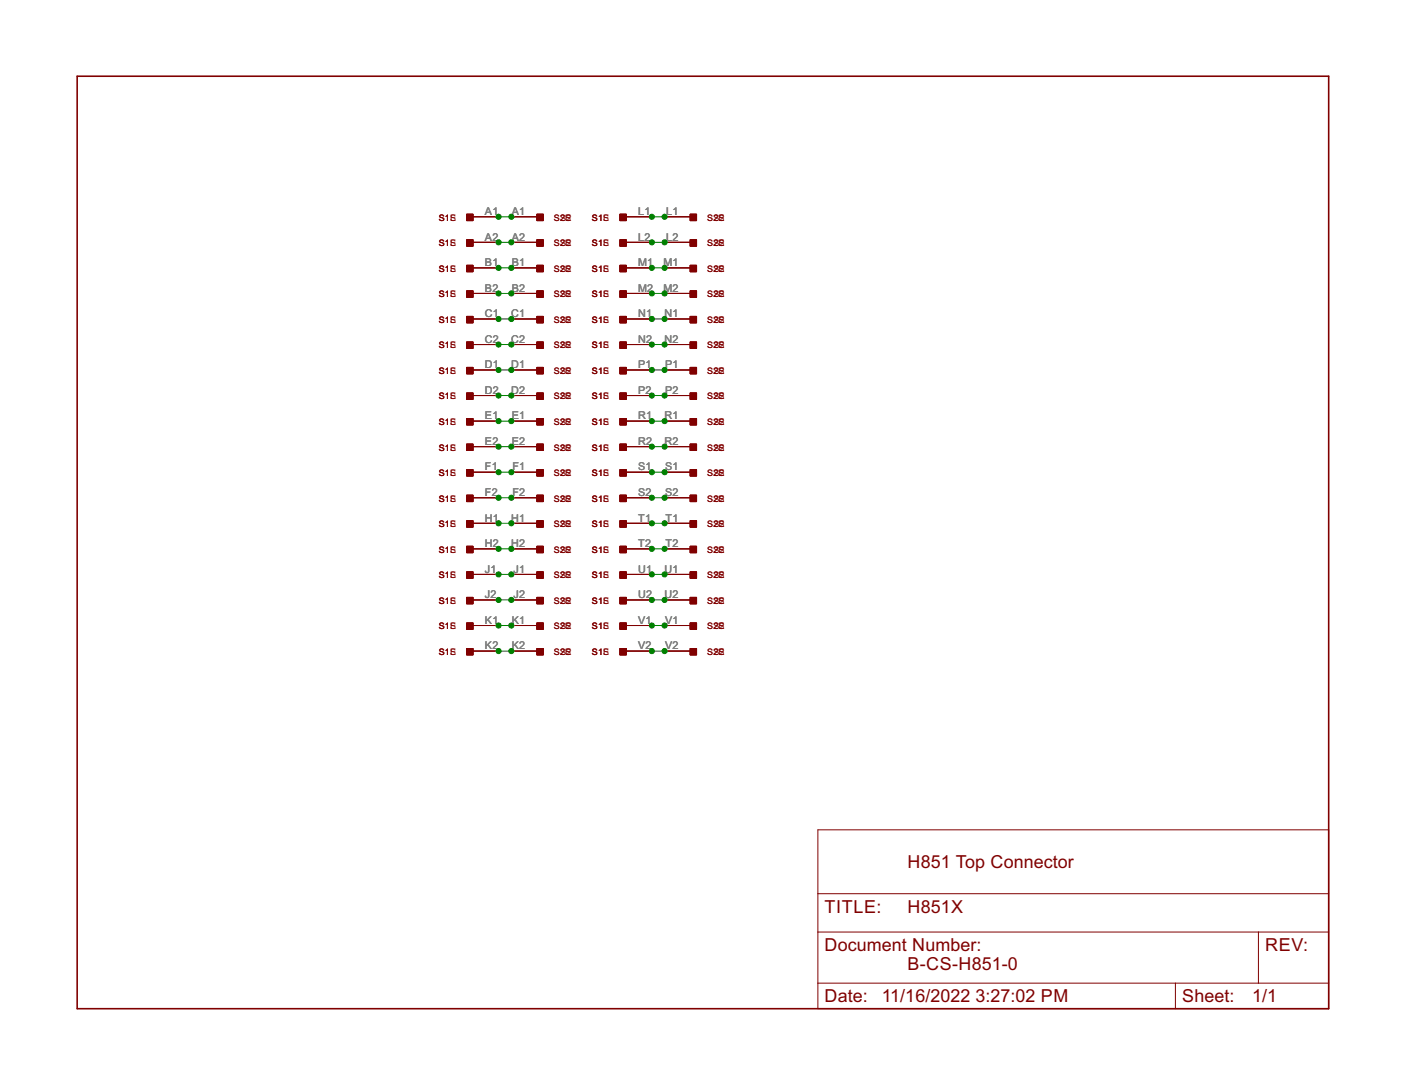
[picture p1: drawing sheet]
<svg xmlns="http://www.w3.org/2000/svg" width="279mm" height="216mm" viewBox="0 0 279 216" stroke-linecap="round" stroke-linejoin="round" font-family="sans-serif">
<g fill="#800000" stroke="#800000" stroke-width=".2">
<path d="M92.8 42.6h1.3v1.3h-1.3z"/>
<path d="M92.8 47.7h1.3v1.2h-1.3z"/>
<path d="M92.8 52.7h1.3v1.3h-1.3z"/>
<path d="M92.8 57.8h1.3v1.3h-1.3z"/>
<path d="M92.8 62.9h1.3v1.3h-1.3z"/>
<path d="M92.8 68h1.3v1.3h-1.3z"/>
<path d="M92.8 73h1.3v1.3h-1.3z"/>
<path d="M92.8 78.1h1.3v1.3h-1.3z"/>
<path d="M92.8 83.2h1.3v1.3h-1.3z"/>
<path d="M92.8 88.3h1.3v1.3h-1.3z"/>
<path d="M92.8 93.4h1.3v1.2h-1.3z"/>
<path d="M92.8 98.4h1.3v1.3h-1.3z"/>
<path d="M92.8 103.5h1.3v1.3h-1.3z"/>
<path d="M92.8 108.6h1.3v1.3h-1.3z"/>
<path d="M92.8 113.7h1.3v1.3h-1.3z"/>
<path d="M92.8 118.8h1.3v1.2h-1.3z"/>
<path d="M92.8 123.8h1.3v1.3h-1.3z"/>
<path d="M92.8 128.9h1.3v1.3h-1.3z"/>
<path d="M123.3 42.6h1.2v1.3h-1.2z"/>
<path d="M123.3 47.7h1.2v1.2h-1.2z"/>
<path d="M123.3 52.7h1.2v1.3h-1.2z"/>
<path d="M123.3 57.8h1.2v1.3h-1.2z"/>
<path d="M123.3 62.9h1.2v1.3h-1.2z"/>
<path d="M123.3 68h1.2v1.3h-1.2z"/>
<path d="M123.3 73h1.2v1.3h-1.2z"/>
<path d="M123.3 78.1h1.2v1.3h-1.2z"/>
<path d="M123.3 83.2h1.2v1.3h-1.2z"/>
<path d="M123.3 88.3h1.2v1.3h-1.2z"/>
<path d="M123.3 93.4h1.2v1.2h-1.2z"/>
<path d="M123.3 98.4h1.2v1.3h-1.2z"/>
<path d="M123.3 103.5h1.2v1.3h-1.2z"/>
<path d="M123.3 108.6h1.2v1.3h-1.2z"/>
<path d="M123.3 113.7h1.2v1.3h-1.2z"/>
<path d="M123.3 118.8h1.2v1.2h-1.2z"/>
<path d="M123.3 123.8h1.2v1.3h-1.2z"/>
<path d="M123.3 128.9h1.2v1.3h-1.2z"/>
<path d="M106.8 42.6h1.2v1.3h-1.2z"/>
<path d="M106.8 47.7h1.2v1.2h-1.2z"/>
<path d="M106.8 52.7h1.2v1.3h-1.2z"/>
<path d="M106.8 57.8h1.2v1.3h-1.2z"/>
<path d="M106.8 62.9h1.2v1.3h-1.2z"/>
<path d="M106.8 68h1.2v1.3h-1.2z"/>
<path d="M106.8 73h1.2v1.3h-1.2z"/>
<path d="M106.8 78.1h1.2v1.3h-1.2z"/>
<path d="M106.8 83.2h1.2v1.3h-1.2z"/>
<path d="M106.8 88.3h1.2v1.3h-1.2z"/>
<path d="M106.8 93.4h1.2v1.2h-1.2z"/>
<path d="M106.8 98.4h1.2v1.3h-1.2z"/>
<path d="M106.8 103.5h1.2v1.3h-1.2z"/>
<path d="M106.8 108.6h1.2v1.3h-1.2z"/>
<path d="M106.8 113.7h1.2v1.3h-1.2z"/>
<path d="M106.8 118.8h1.2v1.2h-1.2z"/>
<path d="M106.8 123.8h1.2v1.3h-1.2z"/>
<path d="M106.8 128.9h1.2v1.3h-1.2z"/>
<path d="M137.2 42.6h1.3v1.3h-1.3z"/>
<path d="M137.2 47.7h1.3v1.2h-1.3z"/>
<path d="M137.2 52.7h1.3v1.3h-1.3z"/>
<path d="M137.2 57.8h1.3v1.3h-1.3z"/>
<path d="M137.2 62.9h1.3v1.3h-1.3z"/>
<path d="M137.2 68h1.3v1.3h-1.3z"/>
<path d="M137.2 73h1.3v1.3h-1.3z"/>
<path d="M137.2 78.1h1.3v1.3h-1.3z"/>
<path d="M137.2 83.2h1.3v1.3h-1.3z"/>
<path d="M137.2 88.3h1.3v1.3h-1.3z"/>
<path d="M137.2 93.4h1.3v1.2h-1.3z"/>
<path d="M137.2 98.4h1.3v1.3h-1.3z"/>
<path d="M137.2 103.5h1.3v1.3h-1.3z"/>
<path d="M137.2 108.6h1.3v1.3h-1.3z"/>
<path d="M137.2 113.7h1.3v1.3h-1.3z"/>
<path d="M137.2 118.8h1.3v1.2h-1.3z"/>
<path d="M137.2 123.8h1.3v1.3h-1.3z"/>
<path d="M137.2 128.9h1.3v1.3h-1.3z"/>
</g>
<g fill="none" stroke="#800000" stroke-width=".2">
<path d="M94.1 43.1h5M94.1 48.2h5M94.1 53.3h5M94.1 58.3h5M101.7 43.1h5.1M101.7 48.2h5.1M101.7 53.3h5.1M101.7 58.3h5.1M124.5 43.1h5.1M124.5 48.2h5.1M124.5 53.3h5.1M124.5 58.3h5.1"/>
<path d="M132.2 43.1h5M132.2 48.2h5M132.2 53.3h5M132.2 58.3h5M94.1 63.4h5M94.1 68.5h5M94.1 73.6h5M94.1 78.6h5M101.7 63.4h5.1M101.7 68.5h5.1M101.7 73.6h5.1M101.7 78.6h5.1"/>
<path d="M124.5 63.4h5.1M124.5 68.5h5.1M124.5 73.6h5.1M124.5 78.6h5.1M132.2 63.4h5M132.2 68.5h5M132.2 73.6h5M132.2 78.6h5M94.1 83.7h5M94.1 88.8h5M94.1 93.9h5M94.1 99h5"/>
<path d="M101.7 83.7h5.1M101.7 88.8h5.1M101.7 93.9h5.1M101.7 99h5.1M124.5 83.7h5.1M124.5 88.8h5.1M124.5 93.9h5.1M124.5 99h5.1M132.2 83.7h5M132.2 88.8h5M132.2 93.9h5M132.2 99h5"/>
<path d="M94.1 104h5M94.1 109.1h5M94.1 114.2h5M94.1 119.3h5M101.7 104h5.1M101.7 109.1h5.1M101.7 114.2h5.1M101.7 119.3h5.1M124.5 104h5.1M124.5 109.1h5.1M124.5 114.2h5.1M124.5 119.3h5.1"/>
<path d="M132.2 104h5M132.2 109.1h5M132.2 114.2h5M132.2 119.3h5M94.1 124.4h5M94.1 129.4h5M101.7 124.4h5.1M101.7 129.4h5.1M124.5 124.4h5.1M124.5 129.4h5.1M132.2 124.4h5M132.2 129.4h5"/>
<path d="M162.6 165h101.6v35.5h-101.6zM162.6 177.7h101.6M162.6 185.3h101.6M162.6 195.5h101.6M233.7 195.5v5M250.3 185.3v10.2"/>
</g>
<path d="M15.3 15.2h248.9v185.3h-248.9z" fill="none" stroke="#800000" stroke-width=".32"/>
<g fill="none" stroke="#008000" stroke-width=".2">
<path d="M99.1 43.1h2.6M99.1 48.2h2.6M99.1 53.3h2.6M99.1 58.3h2.6M129.6 43.1h2.6M129.6 48.2h2.6M129.6 53.3h2.6M129.6 58.3h2.6M99.1 63.4h2.6M99.1 68.5h2.6M99.1 73.6h2.6M99.1 78.6h2.6"/>
<path d="M129.6 63.4h2.6M129.6 68.5h2.6M129.6 73.6h2.6M129.6 78.6h2.6M99.1 83.7h2.6M99.1 88.8h2.6M99.1 93.9h2.6M99.1 99h2.6M129.6 83.7h2.6M129.6 88.8h2.6M129.6 93.9h2.6M129.6 99h2.6"/>
<path d="M99.1 104h2.6M99.1 109.1h2.6M99.1 114.2h2.6M99.1 119.3h2.6M129.6 104h2.6M129.6 109.1h2.6M129.6 114.2h2.6M129.6 119.3h2.6M99.1 124.4h2.6M99.1 129.4h2.6M129.6 124.4h2.6M129.6 129.4h2.6"/>
</g>
<g fill="#008000" stroke="#008000" stroke-width=".2">
<circle cx="129.6" cy="43.1" r=".51"/>
<circle cx="132.2" cy="43.1" r=".51"/>
<circle cx="129.6" cy="48.2" r=".51"/>
<circle cx="132.2" cy="48.2" r=".51"/>
<circle cx="129.6" cy="53.3" r=".51"/>
<circle cx="132.2" cy="53.3" r=".51"/>
<circle cx="129.6" cy="58.3" r=".51"/>
<circle cx="132.2" cy="58.3" r=".51"/>
<circle cx="129.6" cy="63.4" r=".51"/>
<circle cx="132.2" cy="63.4" r=".51"/>
<circle cx="129.6" cy="68.5" r=".51"/>
<circle cx="132.2" cy="68.5" r=".51"/>
<circle cx="129.6" cy="73.6" r=".51"/>
<circle cx="132.2" cy="73.6" r=".51"/>
<circle cx="129.6" cy="78.6" r=".51"/>
<circle cx="132.2" cy="78.6" r=".51"/>
<circle cx="129.6" cy="83.7" r=".51"/>
<circle cx="132.2" cy="83.7" r=".51"/>
<circle cx="129.6" cy="88.8" r=".51"/>
<circle cx="132.2" cy="88.8" r=".51"/>
<circle cx="129.6" cy="93.9" r=".51"/>
<circle cx="132.2" cy="93.9" r=".51"/>
<circle cx="129.6" cy="99" r=".51"/>
<circle cx="132.2" cy="99" r=".51"/>
<circle cx="129.6" cy="104" r=".51"/>
<circle cx="132.2" cy="104" r=".51"/>
<circle cx="129.6" cy="109.1" r=".51"/>
<circle cx="132.2" cy="109.1" r=".51"/>
<circle cx="129.6" cy="114.2" r=".51"/>
<circle cx="132.2" cy="114.2" r=".51"/>
<circle cx="129.6" cy="119.3" r=".51"/>
<circle cx="132.2" cy="119.3" r=".51"/>
<circle cx="129.6" cy="124.4" r=".51"/>
<circle cx="132.2" cy="124.4" r=".51"/>
<circle cx="129.6" cy="129.4" r=".51"/>
<circle cx="132.2" cy="129.4" r=".51"/>
<circle cx="99.1" cy="43.1" r=".51"/>
<circle cx="101.7" cy="43.1" r=".51"/>
<circle cx="99.1" cy="48.2" r=".51"/>
<circle cx="101.7" cy="48.2" r=".51"/>
<circle cx="99.1" cy="53.3" r=".51"/>
<circle cx="101.7" cy="53.3" r=".51"/>
<circle cx="99.1" cy="58.3" r=".51"/>
<circle cx="101.7" cy="58.3" r=".51"/>
<circle cx="99.1" cy="63.4" r=".51"/>
<circle cx="101.7" cy="63.4" r=".51"/>
<circle cx="99.1" cy="68.5" r=".51"/>
<circle cx="101.7" cy="68.5" r=".51"/>
<circle cx="99.1" cy="73.6" r=".51"/>
<circle cx="101.7" cy="73.6" r=".51"/>
<circle cx="99.1" cy="78.6" r=".51"/>
<circle cx="101.7" cy="78.6" r=".51"/>
<circle cx="99.1" cy="83.7" r=".51"/>
<circle cx="101.7" cy="83.7" r=".51"/>
<circle cx="99.1" cy="88.8" r=".51"/>
<circle cx="101.7" cy="88.8" r=".51"/>
<circle cx="99.1" cy="93.9" r=".51"/>
<circle cx="101.7" cy="93.9" r=".51"/>
<circle cx="99.1" cy="99" r=".51"/>
<circle cx="101.7" cy="99" r=".51"/>
<circle cx="99.1" cy="104" r=".51"/>
<circle cx="101.7" cy="104" r=".51"/>
<circle cx="99.1" cy="109.1" r=".51"/>
<circle cx="101.7" cy="109.1" r=".51"/>
<circle cx="99.1" cy="114.2" r=".51"/>
<circle cx="101.7" cy="114.2" r=".51"/>
<circle cx="99.1" cy="119.3" r=".51"/>
<circle cx="101.7" cy="119.3" r=".51"/>
<circle cx="99.1" cy="124.4" r=".51"/>
<circle cx="101.7" cy="124.4" r=".51"/>
<circle cx="99.1" cy="129.4" r=".51"/>
<circle cx="101.7" cy="129.4" r=".51"/>
</g>
<g font-size="4" fill="#800000">
<text x="180.5" y="172.6">H851 Top Connector</text>
<text x="164" y="181.5">TITLE:</text>
<text x="180.5" y="181.5">H851X</text>
<text x="164" y="189.1">Document Number:</text>
<text x="251.6" y="189.1">REV:</text>
<text x="180.5" y="192.9">B-CS-H851-0</text>
<text x="164" y="199.3">Date: 11/16/2022</text>
<text x="194" y="199.3">3:27:02 PM</text>
<text x="235.1" y="199.3">Sheet:</text>
<text x="249" y="199.3">1/1</text>
</g>
<g font-size="2.4" fill="#808080">
<text x="96.4" y="42.7">A1</text>
<text x="96.4" y="47.8">A2</text>
<text x="101.8" y="42.7">A1</text>
<text x="101.8" y="47.8">A2</text>
<text x="126.9" y="42.7">L1</text>
<text x="126.9" y="47.8">L2</text>
<text x="132.5" y="42.7">L1</text>
<text x="132.5" y="47.8">L2</text>
<text x="96.4" y="52.9">B1</text>
<text x="101.8" y="52.9">B1</text>
<text x="126.9" y="52.9">M1</text>
<text x="131.9" y="52.9">M1</text>
<text x="96.4" y="58">B2</text>
<text x="101.8" y="58">B2</text>
<text x="126.9" y="58">M2</text>
<text x="131.9" y="58">M2</text>
<text x="96.4" y="63.1">C1</text>
<text x="101.7" y="63.1">C1</text>
<text x="126.9" y="63.1">N1</text>
<text x="132.1" y="63.1">N1</text>
<text x="96.4" y="68.1">C2</text>
<text x="101.7" y="68.1">C2</text>
<text x="126.9" y="68.1">N2</text>
<text x="132.1" y="68.1">N2</text>
<text x="96.4" y="73.2">D1</text>
<text x="101.7" y="73.2">D1</text>
<text x="126.9" y="73.2">P1</text>
<text x="132.3" y="73.2">P1</text>
<text x="96.4" y="78.3">D2</text>
<text x="96.4" y="83.4">E1</text>
<text x="101.7" y="78.3">D2</text>
<text x="101.8" y="83.4">E1</text>
<text x="126.9" y="78.3">P2</text>
<text x="126.9" y="83.4">R1</text>
<text x="132.1" y="83.4">R1</text>
<text x="132.3" y="78.3">P2</text>
<text x="96.4" y="88.4">E2</text>
<text x="101.8" y="88.4">E2</text>
<text x="126.9" y="88.4">R2</text>
<text x="132.1" y="88.4">R2</text>
<text x="96.4" y="93.5">F1</text>
<text x="101.9" y="93.5">F1</text>
<text x="126.9" y="93.5">S1</text>
<text x="132.3" y="93.5">S1</text>
<text x="96.4" y="98.6">F2</text>
<text x="101.9" y="98.6">F2</text>
<text x="126.9" y="98.6">S2</text>
<text x="132.3" y="98.6">S2</text>
<text x="96.4" y="103.7">H1</text>
<text x="101.7" y="103.7">H1</text>
<text x="126.9" y="103.7">T1</text>
<text x="132.4" y="103.7">T1</text>
<text x="96.4" y="108.8">H2</text>
<text x="96.4" y="113.8">J1</text>
<text x="101.7" y="108.8">H2</text>
<text x="102.1" y="113.8">J1</text>
<text x="126.9" y="108.8">T2</text>
<text x="126.9" y="113.8">U1</text>
<text x="132.1" y="113.8">U1</text>
<text x="132.4" y="108.8">T2</text>
<text x="96.4" y="118.9">J2</text>
<text x="102.1" y="118.9">J2</text>
<text x="126.9" y="118.9">U2</text>
<text x="132.1" y="118.9">U2</text>
<text x="96.4" y="124">K1</text>
<text x="101.8" y="124">K1</text>
<text x="126.9" y="124">V1</text>
<text x="132.3" y="124">V1</text>
<text x="96.4" y="129.1">K2</text>
<text x="101.8" y="129.1">K2</text>
<text x="126.9" y="129.1">V2</text>
<text x="132.3" y="129.1">V2</text>
</g>
<g font-size="2" fill="#800000">
<text x="87.2" y="43.9">S1S</text>
<text x="87.2" y="43.9">S1E</text>
<text x="87.2" y="43.9">S1</text>
<text x="110.2" y="43.9">S2S</text>
<text x="110.2" y="43.9">S2E</text>
<text x="111.4" y="43.9">S2</text>
<text x="117.7" y="43.9">S1S</text>
<text x="117.7" y="43.9">S1E</text>
<text x="117.7" y="43.9">S1</text>
<text x="140.6" y="43.9">S2S</text>
<text x="140.6" y="43.9">S2E</text>
<text x="141.9" y="43.9">S2</text>
<text x="87.2" y="48.9">S1S</text>
<text x="87.2" y="48.9">S1E</text>
<text x="87.2" y="48.9">S1</text>
<text x="110.2" y="48.9">S2S</text>
<text x="110.2" y="48.9">S2E</text>
<text x="111.4" y="48.9">S2</text>
<text x="117.7" y="48.9">S1S</text>
<text x="117.7" y="48.9">S1E</text>
<text x="117.7" y="48.9">S1</text>
<text x="140.6" y="48.9">S2S</text>
<text x="140.6" y="48.9">S2E</text>
<text x="141.9" y="48.9">S2</text>
<text x="87.2" y="54">S1S</text>
<text x="87.2" y="59.1">S1S</text>
<text x="87.2" y="54">S1E</text>
<text x="87.2" y="59.1">S1E</text>
<text x="87.2" y="54">S1</text>
<text x="87.2" y="59.1">S1</text>
<text x="110.2" y="54">S2S</text>
<text x="110.2" y="59.1">S2S</text>
<text x="110.2" y="54">S2E</text>
<text x="110.2" y="59.1">S2E</text>
<text x="111.4" y="54">S2</text>
<text x="111.4" y="59.1">S2</text>
<text x="117.7" y="54">S1S</text>
<text x="117.7" y="59.1">S1S</text>
<text x="117.7" y="54">S1E</text>
<text x="117.7" y="59.1">S1E</text>
<text x="117.7" y="54">S1</text>
<text x="117.7" y="59.1">S1</text>
<text x="140.6" y="54">S2S</text>
<text x="140.6" y="59.1">S2S</text>
<text x="140.6" y="54">S2E</text>
<text x="140.6" y="59.1">S2E</text>
<text x="141.9" y="54">S2</text>
<text x="141.9" y="59.1">S2</text>
<text x="87.2" y="64.2">S1S</text>
<text x="87.2" y="64.2">S1E</text>
<text x="87.2" y="64.2">S1</text>
<text x="110.2" y="64.2">S2S</text>
<text x="110.2" y="64.2">S2E</text>
<text x="111.4" y="64.2">S2</text>
<text x="117.7" y="64.2">S1S</text>
<text x="117.7" y="64.2">S1E</text>
<text x="117.7" y="64.2">S1</text>
<text x="140.6" y="64.2">S2S</text>
<text x="140.6" y="64.2">S2E</text>
<text x="141.9" y="64.2">S2</text>
<text x="87.2" y="69.2">S1S</text>
<text x="87.2" y="69.2">S1E</text>
<text x="87.2" y="69.2">S1</text>
<text x="110.2" y="69.2">S2S</text>
<text x="110.2" y="69.2">S2E</text>
<text x="111.4" y="69.2">S2</text>
<text x="117.7" y="69.2">S1S</text>
<text x="117.7" y="69.2">S1E</text>
<text x="117.7" y="69.2">S1</text>
<text x="140.6" y="69.2">S2S</text>
<text x="140.6" y="69.2">S2E</text>
<text x="141.9" y="69.2">S2</text>
<text x="87.2" y="74.3">S1S</text>
<text x="87.2" y="74.3">S1E</text>
<text x="87.2" y="74.3">S1</text>
<text x="110.2" y="74.3">S2S</text>
<text x="110.2" y="74.3">S2E</text>
<text x="111.4" y="74.3">S2</text>
<text x="117.7" y="74.3">S1S</text>
<text x="117.7" y="74.3">S1E</text>
<text x="117.7" y="74.3">S1</text>
<text x="140.6" y="74.3">S2S</text>
<text x="140.6" y="74.3">S2E</text>
<text x="141.9" y="74.3">S2</text>
<text x="87.2" y="79.4">S1S</text>
<text x="87.2" y="79.4">S1E</text>
<text x="87.2" y="79.4">S1</text>
<text x="110.2" y="79.4">S2S</text>
<text x="110.2" y="79.4">S2E</text>
<text x="111.4" y="79.4">S2</text>
<text x="117.7" y="79.4">S1S</text>
<text x="117.7" y="79.4">S1E</text>
<text x="117.7" y="79.4">S1</text>
<text x="140.6" y="79.4">S2S</text>
<text x="140.6" y="79.4">S2E</text>
<text x="141.9" y="79.4">S2</text>
<text x="87.2" y="84.5">S1S</text>
<text x="87.2" y="89.6">S1S</text>
<text x="87.2" y="84.5">S1E</text>
<text x="87.2" y="89.6">S1E</text>
<text x="87.2" y="84.5">S1</text>
<text x="87.2" y="89.6">S1</text>
<text x="110.2" y="84.5">S2S</text>
<text x="110.2" y="89.6">S2S</text>
<text x="110.2" y="84.5">S2E</text>
<text x="110.2" y="89.6">S2E</text>
<text x="111.4" y="84.5">S2</text>
<text x="111.4" y="89.6">S2</text>
<text x="117.7" y="84.5">S1S</text>
<text x="117.7" y="89.6">S1S</text>
<text x="117.7" y="84.5">S1E</text>
<text x="117.7" y="89.6">S1E</text>
<text x="117.7" y="84.5">S1</text>
<text x="117.7" y="89.6">S1</text>
<text x="140.6" y="84.5">S2S</text>
<text x="140.6" y="89.6">S2S</text>
<text x="140.6" y="84.5">S2E</text>
<text x="140.6" y="89.6">S2E</text>
<text x="141.9" y="84.5">S2</text>
<text x="141.9" y="89.6">S2</text>
<text x="87.2" y="94.6">S1S</text>
<text x="87.2" y="94.6">S1E</text>
<text x="87.2" y="94.6">S1</text>
<text x="110.2" y="94.6">S2S</text>
<text x="110.2" y="94.6">S2E</text>
<text x="111.4" y="94.6">S2</text>
<text x="117.7" y="94.6">S1S</text>
<text x="117.7" y="94.6">S1E</text>
<text x="117.7" y="94.6">S1</text>
<text x="140.6" y="94.6">S2S</text>
<text x="140.6" y="94.6">S2E</text>
<text x="141.9" y="94.6">S2</text>
<text x="87.2" y="99.7">S1S</text>
<text x="87.2" y="99.7">S1E</text>
<text x="87.2" y="99.7">S1</text>
<text x="110.2" y="99.7">S2S</text>
<text x="110.2" y="99.7">S2E</text>
<text x="111.4" y="99.7">S2</text>
<text x="117.7" y="99.7">S1S</text>
<text x="117.7" y="99.7">S1E</text>
<text x="117.7" y="99.7">S1</text>
<text x="140.6" y="99.7">S2S</text>
<text x="140.6" y="99.7">S2E</text>
<text x="141.9" y="99.7">S2</text>
<text x="87.2" y="104.8">S1S</text>
<text x="87.2" y="104.8">S1E</text>
<text x="87.2" y="104.8">S1</text>
<text x="110.2" y="104.8">S2S</text>
<text x="110.2" y="104.8">S2E</text>
<text x="111.4" y="104.8">S2</text>
<text x="117.7" y="104.8">S1S</text>
<text x="117.7" y="104.8">S1E</text>
<text x="117.7" y="104.8">S1</text>
<text x="140.6" y="104.8">S2S</text>
<text x="140.6" y="104.8">S2E</text>
<text x="141.9" y="104.8">S2</text>
<text x="87.2" y="109.9">S1S</text>
<text x="87.2" y="109.9">S1E</text>
<text x="87.2" y="109.9">S1</text>
<text x="110.2" y="109.9">S2S</text>
<text x="110.2" y="109.9">S2E</text>
<text x="111.4" y="109.9">S2</text>
<text x="117.7" y="109.9">S1S</text>
<text x="117.7" y="109.9">S1E</text>
<text x="117.7" y="109.9">S1</text>
<text x="140.6" y="109.9">S2S</text>
<text x="140.6" y="109.9">S2E</text>
<text x="141.9" y="109.9">S2</text>
<text x="87.2" y="115">S1S</text>
<text x="87.2" y="115">S1E</text>
<text x="87.2" y="115">S1</text>
<text x="110.2" y="115">S2S</text>
<text x="110.2" y="115">S2E</text>
<text x="111.4" y="115">S2</text>
<text x="117.7" y="115">S1S</text>
<text x="117.7" y="115">S1E</text>
<text x="117.7" y="115">S1</text>
<text x="140.6" y="115">S2S</text>
<text x="140.6" y="115">S2E</text>
<text x="141.9" y="115">S2</text>
<text x="87.2" y="120">S1S</text>
<text x="87.2" y="125.1">S1S</text>
<text x="87.2" y="120">S1E</text>
<text x="87.2" y="125.1">S1E</text>
<text x="87.2" y="120">S1</text>
<text x="87.2" y="125.1">S1</text>
<text x="110.2" y="120">S2S</text>
<text x="110.2" y="125.1">S2S</text>
<text x="110.2" y="120">S2E</text>
<text x="110.2" y="125.1">S2E</text>
<text x="111.4" y="120">S2</text>
<text x="111.4" y="125.1">S2</text>
<text x="117.7" y="120">S1S</text>
<text x="117.7" y="125.1">S1S</text>
<text x="117.7" y="120">S1E</text>
<text x="117.7" y="125.1">S1E</text>
<text x="117.7" y="120">S1</text>
<text x="117.7" y="125.1">S1</text>
<text x="140.6" y="120">S2S</text>
<text x="140.6" y="125.1">S2S</text>
<text x="140.6" y="120">S2E</text>
<text x="140.6" y="125.1">S2E</text>
<text x="141.9" y="120">S2</text>
<text x="141.9" y="125.1">S2</text>
<text x="87.2" y="130.2">S1S</text>
<text x="87.2" y="130.2">S1E</text>
<text x="87.2" y="130.2">S1</text>
<text x="110.2" y="130.2">S2S</text>
<text x="110.2" y="130.2">S2E</text>
<text x="111.4" y="130.2">S2</text>
<text x="117.7" y="130.2">S1S</text>
<text x="117.7" y="130.2">S1E</text>
<text x="117.7" y="130.2">S1</text>
<text x="140.6" y="130.2">S2S</text>
<text x="140.6" y="130.2">S2E</text>
<text x="141.9" y="130.2">S2</text>
</g>
</svg>
